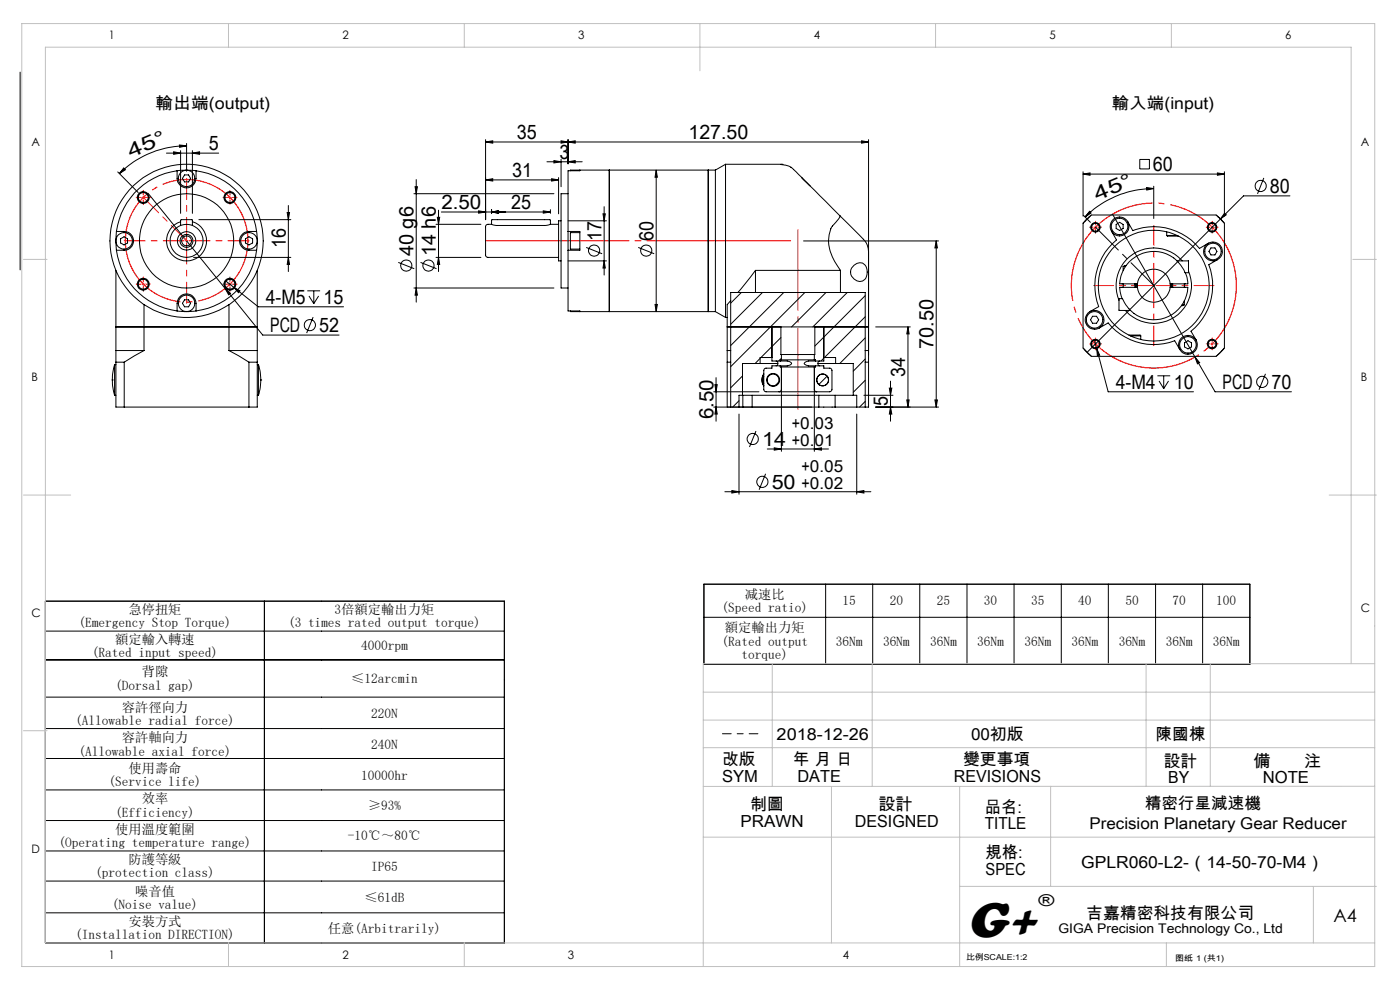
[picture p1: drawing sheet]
<svg xmlns="http://www.w3.org/2000/svg" width="297mm" height="210mm" viewBox="0 0 297 210" stroke-linecap="round" stroke-linejoin="round" font-family="sans-serif">
<g fill="none" stroke="#000" stroke-width=".21">
<path d="M4.3 15.3v41.9M25 36.5l4.3 4.3M26.2 35.6l.4 .4-1.3 .8zM35.3 32.5h11.1M36.8 32.2l1.5 .3-1.5 .2zM37.6 36.2a3.5 3.5 0 0 0 .3 2.7 1.99 1.99 0 0 0 2.3 .9 1.99 1.99 0 0 0 1.4-2v-1.6M37.6 36.2a15.1 15.1 0 0 0-12.9 12.9M37.6 36.2l1.7-.1 2.3 .1M38.1 30.8l1.5 .1-1.5 .3zM38.3 32v13.3M39.2 37.1h.8l.4 .7-.4 .8h-.8l-.5-.8zM39.6 30.9a20.4 20.4 0 0 0-14.3 5.9"/>
<path d="M39.6 30.4v5.9M40.8 32.5l1.5-.3v.5zM40.8 32v13.3M41.6 36.2a15 15 0 0 1 12.8 12.9M88.1 39.6h.4l-.2 1.5zM88.3 38.1v26M103 38.2l1.5-.3v.5zM103 38.2h15.5M103 30.1l1.5-.2v.5zM103 29.6v17M103 30.1h81.3M116 34.3h7.5"/>
<path d="M117 37.9l1.5 .3-1.5 .2zM117.5 34.1l1.5 .2-1.5 .3zM118.5 37.7v7.7M119 29.9l1.5 .2-1.5 .3zM119 33.8v5.8M120.5 30.1l1.5-.2v.5zM120.5 34.3l1.5-.2v.5zM120.5 29.6v5.1M123 36.1v.1h-2.5v12.9M129.3 36.1v30zM139.2 36.1l.3 1.5h-.5zM139.2 36.1v30"/>
<path d="M150.2 36.1v30M151.8 36.1h-30.8v.1M151.8 36.1v30M153.9 34.8v32.5M153.9 34.8h12.2M153.9 34.8l-2.1 1.3M165.8 34.9a4.2 4.2 0 0 1 3.1 1.6l2.9 2.9M170 37.6l1.8 1.8M171.8 39.4l6.4 6.4M182.8 29.9l1.5 .2-1.5 .3zM184.3 29.6v45.7M229.8 36.9l1.4-.2v.5z"/>
<path d="M229.8 36.4v9.5M229.8 36.9h30M241.8 33.8h2v2h-2zM243.2 39.8l1.6 .2-1.5 .3zM244.8 40a20.6 20.6 0 0 0-14.6 6M244.8 39.5v6.8M258.3 36.7l1.5 .2-1.5 .3zM259.8 36.4v9.5M268.1 37.7l-1.3 3.4M24.6 57.4v17M24.7 49.1a3.2 3.2 0 0 1 3.3 .8 2.01 2.01 0 0 1-1.7 3.2h-1.6M24.7 53.1a15 15 0 0 0 12.9 12.9"/>
<path d="M24.7 49.1v4M25.6 50.7l.7-.5 .8 .5v.8l-.8 .5-.7-.5zM31.4 41l16.4 20.2M38.3 47a4.3 4.3 0 0 0-2.2 6.6 4.3 4.3 0 0 0 6.9 0 4.3 4.3 0 0 0-2.2-6.6M38.3 47.8l.1-1.2h2.3l.1 1.2M41.1 54.6h20.6M42.2 46.6h19.5M47.9 59.6l1.7 1.4M52.1 50.7l.7-.5 .8 .5v.8l-.8 .5-.7-.5zM54.4 49.1a3.2 3.2 0 0 0-3.2 .8 1.98 1.98 0 0 0-.2 2.1 1.98 1.98 0 0 0 1.8 1.1h1.6M54.4 53.1a15 15 0 0 1-12.8 12.9M54.4 49.1l.2 1.5-.2 2.5"/>
<path d="M54.6 57.4v17M60.9 45.1h.5l-.2 1.5zM61.2 54.6l.2 1.5h-.5zM61.2 43.6v14M84.5 55.7l3.4 1.3M87.8 41.1h29.7M89.2 55.7l3.4 1.3M92.5 47.6h9.5M92.5 54.6h9.5M92.8 46.1h.5l-.3 1.5zM93 54.6l.3 1.5h-.5zM93 44.6v13"/>
<path d="M93.6 45h23.2M101.5 44.7l1.5 .3-1.5 .2zM104.3 47.6l.1-1h12.3l.1 1M104.3 47.6l1 .2h10.4l1.1-.2M104.3 47.6h-.8a.66 .66 0 0 0-.5 .9v5.7l.3 .4h15.2M104.3 45l1.5-.3v.5zM104.3 44.5v.8M115.3 44.7l1.5 .3-1.5 .2zM116.8 47.6h1.7M116.8 44.5v.8M119 46.8h-.5v8.5h.5M120.5 53.1v12.9h2.5v.1"/>
<path d="M120.5 49.1h2.5v4h-2.5M120.5 49.1v4M120.5 41.1h-1.5v20h1.5M120.5 46.8h8.2M120.5 55.3h8.2M123 49.3l-2 .1v3.4h2M124.4 52.5l3.3 1.3M127.9 45.4h.5l-.2 1.4zM128.2 55.3l.2 1.6h-.5zM128.2 43.8v14.5M135.4 52.5l3.4 1.3M160.3 57.4l-3.8 4.6"/>
<path d="M160.3 57.4h18M160.3 57.4v4.6M170.5 51.1h28.6M178.2 45.8l-.3 .7a5.8 5.8 0 0 0-2.1 5.5l.8 2.5 1.7 2.9M178.2 45.8l4.1 4a4.5 4.5 0 0 1 2 3.6M178.3 57.4v4.6M181.2 56.3a1.64 1.64 0 0 1 1.9-.4 1.64 1.64 0 0 1 .9 1.8 1.64 1.64 0 0 1-.9 1.8 1.64 1.64 0 0 1-1.9-.3 1.82 1.82 0 0 1 0-2.9zM198.6 51.1l.3 1.5h-.6zM198.6 51.1v35.3M229.8 45.7l1.5 1.5M230.4 46.6l1.1-1h26.5l1 .9 .8 .9v26.4l-.4 .5-1.4 1.3h-26.5l-.5-.5-1.2-1.3v-26.4zM231.1 44.8l.4 .4-1.3 .8z"/>
<path d="M231.5 45.6l-1.7 1.8M235.8 49l1.1 1.9a12.6 12.6 0 0 0-3.8 14.1l-1.9 1.1M236 45.4l17.5 30.3M236.8 47.6l.7-.4 .8 .4v.9l-.8 .4-.7-.4zM238.3 56.5h.5M238.3 56.5v.9M238.9 56.3l-.6 .2M239.3 47.1l1 1.8a12.4 12.4 0 0 1 14.2 3.8l1.8-1.1M239.3 47.1a1.99 1.99 0 0 0-2.8-.8 1.99 1.99 0 0 0-.7 2.7M239.3 47.1a1.99 1.99 0 0 1-.8 2.7 1.99 1.99 0 0 1-2.7-.8M247.5 49.9h2.2M247.5 49.9l.1 .2h2.4"/>
<path d="M247.5 49.2v.7M249.7 55.3h2.4v2.5h-.6M250.8 55.3a8 8 0 0 0-10.3-1.5 8 8 0 0 0-3.1 9.9M252.1 57.5a8 8 0 0 1-3.1 9.9 8 8 0 0 1-10.3-1.5M256.3 51.6a1.99 1.99 0 0 1 2.7 .7 1.99 1.99 0 0 1-.7 2.8M256.3 51.6a1.99 1.99 0 0 0-.7 2.7 1.99 1.99 0 0 0 2.7 .8M256.9 52.6h.8l.5 .7-.5 .8h-.8l-.4-.8zM258 45.6l1.8 1.8M258.3 55.1l-1.9 1.1a12.5 12.5 0 0 1-3.7 14.1l1.1 1.8M259.8 45.2l.3 .4-1.2 .9zM273.6 41.5h-9.8l-33.2 33.2M24.3 77.4v6.4"/>
<path d="M24.3 77.4l-.4 2-.1 1.2M24.3 77.4h.3M24.6 74.4v2.4M24.6 74.4h6M24.6 76.8h1.8M24.6 69.3h30M24.6 76.8v9.6h1.8M26.4 76.8v9.6M30.6 74.4l-4.2 2.4M30.6 64.6v9.8M37.6 66a3.2 3.2 0 0 1 .9-3.3 2.02 2.02 0 0 1 3.1 1.6v1.7M37.6 66l1.5 .1 2.5-.1"/>
<path d="M39.2 63.6h.8l.4 .7-.4 .8h-.8l-.5-.8zM47.8 61.2l1.1 1-.4 .3zM47.8 61.2l7.9 9.9h16.2M48.6 74.4l4.2 2.4M48.6 74.4h6M48.6 64.6v9.8M49.6 61l1.3 .7-.3 .4zM49.6 61l5.2 4.1h18.1M52.8 76.8h1.8M52.8 76.8v9.6M54.6 74.4v2.4M54.6 76.8v9.6h-1.8"/>
<path d="M54.6 77.4h.2M54.8 77.4v6.4M54.8 77.4l.4 1.5 .1 1.7M65.2 61.7h2.7M65.5 62.8l1.1 1.6M66.4 67.3l-1.3 3.4M66.6 61.7v2.7M67.6 62.8l-1 1.6M87.8 61.1h29.7M88.3 61.1l.2 1.5h-.4zM121 66v.1h30.8M139 64.6h.5l-.3 1.5z"/>
<path d="M151.8 66.1l2.1 1.2M153.9 67.3h.4M154.3 76.8v9.6h.7v-9.6M154.3 76.8h.7M154.3 74.4v2.4M154.3 74.4h.7M154.3 69.3h30M155 74.4v2.4M155 63.8l-.7 .8v9.8M155 63.8v10.6M156.5 62h-1.5v1.8M156.5 62h3.8"/>
<path d="M157.3 62l-2.3 2.3M157.5 79.8l-2.5 2.5M160.3 62h18M161.3 77.1h3.7M161.3 77.1h-3.8v6.7M161.3 76l-1.1 1.1M161.7 62l-6.7 6.8M162 79.9l-.1 .7 .1 .7M163.8 69.3v7.3h1.7M163.8 75.8h-2.5v1.3M164.6 76.6a.53 .53 0 0 1 .4 .5 .53 .53 0 0 1-.4 .5M165.5 76.6h.2a2.25 2.25 0 0 1 2.2 .5 2.4 2.4 0 0 1-2.2 .5h-.2"/>
<path d="M165.5 77.6h-1.7v.5h-1.4l-.3 .2-.1 4.3a.49 .49 0 0 0 .5 .5h2.8M165.5 77.6v.2h.3M165.7 69.3l.1 5.9M165.7 71.6l-4.3 4.2M165.8 75.2h7M165.8 76.3h7M165.8 77.8h7M165.8 75.2v1.1M165.8 77.8v17.9M165.8 76.3h-.3v.3M165.8 76l-.6 .6M166.3 62l-11.3 11.3"/>
<path d="M170.7 62l-15.7 15.8M172.8 75.2v1.1M172.8 77.8v17.9M172.8 76.3h.2v.3M172.9 69.3l-.1 5.9M173 76.6h-.2a2.16 2.16 0 0 0-2.2 .5 3.3 3.3 0 0 0 2.3 .5h.1M173 77.6h1.8v.5h1.3l.3 .1 .1 .4v4.2l-.5 .3h-2.8M173 77.6v.2h-.2M173.5 77.1h3.8M173.9 76.6a.53 .53 0 0 0-.4 .5 .53 .53 0 0 0 .4 .5M174.8 69.3v7.3h-1.8M174.8 75.8h2.5v1.3"/>
<path d="M174.8 76l-.6 .6M175.2 62l-7.3 7.3M175.5 79.8l-1.8 1.8M177.3 77.1h3.7v6.7M178.3 62h5.3v12.4M179.7 62l-7.3 7.3M183.6 76.8h.7M183.6 74.4h.7v2.4M183.6 74.4v2.4M183.6 76.8v9.6M183.6 62.7l-10.7 10.7M183.6 67.2l-8.7 8.6"/>
<path d="M183.6 71.7l-5.4 5.4M183.6 76.2l-2.6 2.5M184.3 76.8v9.6h-.7M185.8 69.3h7.3M192.6 69.3v17.1M192.6 69.3l.3 1.5h-.5zM229.8 73.8l1.7 1.8M231.2 66.1a2 2 0 0 0-.7 2.8 2 2 0 0 0 2.7 .7M231.2 66.1a2 2 0 0 1 2.7 .7 2 2 0 0 1-.7 2.8M231.8 67.1h.8l.5 .7-.5 .8h-.8l-.4-.8zM232.1 72l.6 1.9M232.7 73.9l.6 1.4-.5 .2z"/>
<path d="M232.7 73.9l2.4 9.2h18.1M233.2 69.6l1.9-1.1a12.5 12.5 0 0 0 14.1 3.8l1.1 1.8M238.1 63.4h-.7v2.4l2.5 .1M238.3 60.2v.8M239.5 71.1h2.4l.1 .2M239.8 71.3h2.2M240.8 60.2h-3.2a6.5 6.5 0 0 1 2.6-5.2 7.3 7.3 0 0 1 11.8 5.2h-3.8M240.8 60.2h.5M240.8 61h.5M240.8 61h-3.3l.6 2.4M240.8 60.2v.8M241 60.2v.8"/>
<path d="M241.3 60.2a3.5 3.5 0 0 1 3.5-3.1 3.5 3.5 0 0 1 3.4 3.1M241.3 61a3.5 3.5 0 0 0 3.5 3.1 3.5 3.5 0 0 0 3.4-3.1M241.3 60.2v.8M242 71.3v.7M245.5 79.7h2.7M246.9 79.7v2.7M248.2 61h3.8a5.5 5.5 0 0 1-1 3.2 7.3 7.3 0 0 1-6.7 3.6 7.3 7.3 0 0 1-6.2-4.4M248.2 60.2v.8M248.5 60.2v.8M248.8 60.2v.8M250.8 64.7h.4M251.2 64.7l-.6 .1"/>
<path d="M251.2 60.2v.8M251.2 63.8v.9M251.3 72.7l.7-.4 .8 .4v.9l-.8 .4-.7-.4zM253.5 75.7l1 1.2-.5 .3zM253.5 75.7l4.3 7.4h16.2M253.8 72.1a2 2 0 0 1-.8 2.8 2 2 0 0 1-2.7-.8M253.8 72.1a2 2 0 0 0-2.8-.7 2 2 0 0 0-.7 2.7M259.8 73.8l-1.8 1.8M268.5 79.3l-1.4 3.4M23.8 80.6h.1M23.8 80.6l.1 1.2 .4 2M24.3 83.8h.3"/>
<path d="M26.4 86.4h26.4M54.6 83.8h.2M55.3 80.6h.1M55.3 80.6l-.1 1.6-.4 1.6M151.4 83.1h9.6M151.4 86.4h20.8M151.7 81.6h.5l-.3 1.5zM151.9 86.4l.3 1.4h-.5zM151.9 80.1v9.3M156.8 87.8v17M156.8 85l-1.4 1.4M157.5 83.8h-.7v2.6h.8"/>
<path d="M157.5 83.8h23.5M157.6 86.4h.1M157.6 83.8v2.6M159.6 83.8v2.6h14.1M160.4 91.4l-1.4 3.4M162 81.8a2.32 2.32 0 0 1 0-2.5 2.17 2.17 0 0 0 0 2.6M162.8 95.2h13M164.3 95l1.5 .2-1.5 .3zM165.2 81.1l-.7 .6M165.3 83.1h7.9M165.8 82.6l-.2 .3-.3 .2M172.8 82.6a.49 .49 0 0 0 .4 .5"/>
<path d="M172.8 95.2l1.5-.2v.5zM173.7 86.4h3.5M173.7 83.8v2.6M177.2 86.4h4.6M177.2 83.8v2.6M181 83.8h.8v2.6M181.8 86.4h1.8M181.8 87.8v17M183.3 83.8h6.1M183.6 80.7l-2.6 2.5M183.6 85.2l-1.2 1.2M185.8 86.4h13.3"/>
<path d="M188.7 82.3h.5l-.3 1.5zM188.9 80.8v8.6M188.9 86.4l.3 1.4h-.5zM192.4 84.8h.5l-.3 1.6zM198.3 84.8h.6l-.3 1.6zM245.9 80.8l1 1.6M247.9 80.8l-1 1.6M153.8 104.3h30.9M155.3 104.1l1.5 .2-1.5 .3zM162.4 100.5l-1.4 3.4M181.8 104.3l1.5-.2v.5zM9.6 127.5h97.4v72.5h-97.4z"/>
<path d="M9.6 133.9h97.4M9.6 140h97.4M56.1 127.5v72.5M149.3 123.9h115.8v17h-115.8zM149.3 130.9h115.8M175.2 123.9v17M185.1 123.9v17M195.1 123.9v17M205.1 123.9v17M215.1 123.9v17M225.1 123.9v17M235.1 123.9v17"/>
<path d="M245.1 123.9v17M255.1 123.9v17M9.6 147.9h97.4M9.6 154.5h97.4M9.6 160.9h97.4M9.6 167.6h97.4M9.6 174.1h97.4M9.6 180.5h97.4M9.6 186.9h97.4M9.6 193.6h97.4"/>
<circle cx="39.6" cy="37.8" r="1.74"/>
<circle cx="267.4" cy="39.4" r="1.19"/>
<circle cx="26.3" cy="51.1" r="1.75"/>
<circle cx="30.4" cy="41.9" r="1.04"/>
<circle cx="30.4" cy="41.9" r="1.26"/>
<circle cx="39.6" cy="51.1" r="16.2"/>
<circle cx="39.6" cy="51.1" r="1.38"/>
<circle cx="39.6" cy="51.1" r="10"/>
<circle cx="39.6" cy="51.1" r="1.96"/>
<circle cx="39.6" cy="51.1" r="1.04"/>
<circle cx="39.6" cy="51.1" r="3.5"/>
<circle cx="48.8" cy="41.9" r="1.26"/>
<circle cx="48.8" cy="41.9" r="1.05"/>
<circle cx="52.8" cy="51.1" r="1.75"/>
<circle cx="86.2" cy="56.3" r="1.19"/>
<circle cx="90.9" cy="56.3" r="1.19"/>
<circle cx="126" cy="53.1" r="1.19"/>
<circle cx="137.1" cy="53.1" r="1.19"/>
<circle cx="232.4" cy="48.2" r="1"/>
<circle cx="232.4" cy="48.2" r=".82"/>
<circle cx="237.5" cy="48" r="1.74"/>
<circle cx="257.1" cy="48.2" r="1.01"/>
<circle cx="257.2" cy="48.2" r=".82"/>
<circle cx="257.3" cy="53.3" r="1.76"/>
<circle cx="30.4" cy="60.3" r="1.05"/>
<circle cx="30.4" cy="60.3" r="1.26"/>
<circle cx="39.6" cy="64.4" r="1.75"/>
<circle cx="48.8" cy="60.3" r="1.26"/>
<circle cx="48.8" cy="60.3" r="1.06"/>
<circle cx="65.7" cy="69" r="1.18"/>
<circle cx="232.2" cy="67.8" r="1.76"/>
<circle cx="232.4" cy="73" r=".83"/>
<circle cx="232.4" cy="73" r="1"/>
<circle cx="244.8" cy="60.6" r="11.8"/>
<circle cx="252" cy="73.1" r="1.74"/>
<circle cx="257.1" cy="73" r=".83"/>
<circle cx="257.1" cy="73" r="1.01"/>
<circle cx="159.7" cy="93.1" r="1.18"/>
<circle cx="164" cy="80.6" r="1.37"/>
<circle cx="164" cy="80.6" r="1.26"/>
<circle cx="174.5" cy="80.6" r="1.26"/>
<circle cx="267.8" cy="81" r="1.18"/>
<circle cx="161.7" cy="102.2" r="1.19"/>
</g>
<path d="M261.5 55.5a17.5 17.5 0 0 0-29.2-7.1 17.5 17.5 0 0 0 7.8 29 17.5 17.5 0 0 0 21.7-20.8l-.3-1.1" fill="none" stroke="#f00" stroke-width=".25" stroke-dasharray="30.5 1.3 1.3 1.3" stroke-dashoffset="11.7" stroke-linecap="butt"/>
<path d="M52 47.3a13 13 0 0 0-21.7-5.3 13 13 0 0 0 5.7 21.6 13 13 0 0 0 16.3-15.3l-.3-1" fill="none" stroke="#f00" stroke-width=".25" stroke-dasharray="30.5 1.3 1.3 1.3" stroke-dashoffset="8.7" stroke-linecap="butt"/>
<g fill="none" stroke="#f00" stroke-width=".21" stroke-dasharray="30.5 1.3 1.3 1.3">
<path d="M29.9 41.9h-1M30.4 41.4v-1M30.4 42.4v1M30.4 59.8v-1M30.9 41.9h1M48.3 41.9h-1M48.8 41.4v-1M48.8 42.4v1M48.8 59.8v-1M49.3 41.9h1M231.9 48.2h-.8M232.4 47.7v-.8"/>
<path d="M232.4 48.7v.8M232.9 48.2h.8M256.7 48.2h-.8M257.2 47.7v-.8M257.2 48.7v.8M257.7 48.2h.7M29.9 60.3h-1M30.4 60.8v1M30.9 60.3h1M48.3 60.3h-1M48.8 60.8v1M49.3 60.3h1"/>
<path d="M231.9 72.9h-.8M232.4 72.4v-.7M232.4 73.4v.8M232.9 72.9h.8M256.7 72.9h-.8M257.2 72.4v-.7M257.2 73.4v.8M257.7 72.9h.7"/>
</g>
<path d="M39.1 51.1h-12.8M39.6 50.6v-12.8M39.6 51.6v12.7M40.1 51.1h12.7" fill="none" stroke="#f00" stroke-width=".21" stroke-dasharray="30.5 1.3 1.3 1.3" stroke-dashoffset="26"/>
<path d="M244.3 60.6h-12.3M244.8 60.1v-12.3M244.8 61.1v12.2M245.3 60.6h12.2" fill="none" stroke="#f00" stroke-width=".21" stroke-dasharray="30.5 1.3 1.3 1.3" stroke-dashoffset="26.3"/>
<path d="M169 51.1h-67.3" fill="none" stroke="#f00" stroke-width=".21" stroke-dasharray="30.5 1.3 1.3 1.3" stroke-dashoffset="-1.3"/>
<path d="M169.3 86.8v-38.1" fill="none" stroke="#f00" stroke-width=".21" stroke-dasharray="30.5 1.3 1.3 1.3" stroke-dashoffset="13.3"/>
<g fill="none" stroke="#f00" stroke-width=".21">
<path d="M30.1 41.9h.5M30.4 41.7v.4M39.3 51.1h.5M39.6 50.8v.6M48.5 41.9h.5M48.8 41.7v.4M232.1 48.2h.5M232.4 48v.5M256.9 48.2h.5M257.1 48v.5M30.1 60.3h.5M30.4 60v.5"/>
<path d="M48.5 60.3h.5M48.8 60v.5M232.1 73h.5M232.4 72.7v.5M244.5 60.6h.5M244.8 60.4v.4M256.9 73h.5M257.1 72.7v.5"/>
</g>
<path d="M153.3 155.6h7.5" fill="none" stroke="#000" stroke-width=".21" stroke-dasharray="30.5 1.3 1.3 1.3" stroke-dashoffset="28.6"/>
<path d="M232.4 48.2l12.4 12.4" fill="none" stroke="#000" stroke-width=".21" stroke-dasharray="30.5 1.3 1.3 1.3" stroke-dashoffset="23.6"/>
<path d="M30.4 41.9l9.2 9.2" fill="none" stroke="#f00" stroke-width=".21" stroke-dasharray="30.5 1.3 1.3 1.3" stroke-dashoffset="25.9"/>
<g fill="none" stroke="#c0c0c0" stroke-width=".21">
<path d="M4.6 5h287v200h-287zM48.5 5v5M98.5 5v5M148.5 5v10M198.5 5v5M248.5 5v5M5 55h5M287 55h5M5 105h10M282 105h10M5 155h5M149.2 152.7h142.4"/>
<path d="M149.2 146.8h142.4M149.2 158.6h142.4M163.8 140.8v26M185 140.8v26M243.1 140.8v26M256.8 140.8v26M286.6 140.8v-130.8h-277v190h282M291.6 140.8h-142.4v64.2M149.2 177.6h142.4M176.4 166.8v33.2M203.6 166.8v38.2M222.9 166.8v21.2"/>
<path d="M291.6 166.8h-142.4M203.6 188h88.4M278.6 188v12M48.5 200v5M98.5 200v5M247.4 200v5"/>
</g>
<g fill="#000">
<path d="M38.1 30.8l1.5 .1-1.5 .3zM26.2 35.6l.4 .4-1.3 .8z"/>
<path d="M117 37.9l1.5 .3-1.5 .2zM103 38.2l1.5-.3v.5z"/>
<path d="M120.5 30.1l1.5-.2v.5zM182.8 29.9l1.5 .2-1.5 .3zM117.5 34.1l1.5 .2-1.5 .3zM120.5 34.3l1.5-.2v.5zM101.5 44.7l1.5 .3-1.5 .2zM104.3 45l1.5-.3v.5zM104.3 45l1.5-.3v.5zM115.3 44.7l1.5 .3-1.5 .2zM103 30.1l1.5-.2v.5zM119 29.9l1.5 .2-1.5 .3zM164.3 95l1.5 .2-1.5 .3zM172.8 95.2l1.5-.2v.5zM155.3 104.1l1.5 .2-1.5 .3zM181.8 104.3l1.5-.2v.5zM36.8 32.2l1.5 .3-1.5 .2zM40.8 32.5l1.5-.3v.5zM49.6 61l1 1.1 .3-.4zM259.8 45.2l-.9 1.3 1.2-.9zM229.8 36.9l1.4-.2v.5zM258.3 36.7l1.5 .2-1.5 .3zM232.7 73.9l.1 1.6 .5-.2z"/>
<path d="M243.2 39.8l1.6 .2-1.5 .3zM231.1 44.8l.4 .4-1.3 .8z"/>
<path d="M127.9 45.4h.5l-.2 1.4zM128.2 55.3l.2 1.6h-.5zM139.2 36.1l.3 1.5h-.5zM139 64.6h.5l-.3 1.5zM151.7 81.6h.5l-.3 1.5zM151.9 86.4l.3 1.4h-.5zM92.8 46.1h.5l-.3 1.5zM93 54.6l.3 1.5h-.5zM198.6 51.1l.3 1.5h-.6zM198.3 84.8h.6l-.3 1.6zM60.9 45.1h.5l-.2 1.5zM61.2 54.6l.2 1.5h-.5z"/>
<path d="M47.8 61.2l.7 1.3 .4-.3zM253.5 75.7l.5 1.5 .5-.3z"/>
<path d="M88.3 61.1l.2 1.5h-.4zM88.1 39.6h.4l-.2 1.5zM188.9 86.4l.3 1.4h-.5zM188.7 82.3h.5l-.3 1.5zM192.4 84.8h.5l-.3 1.6zM192.6 69.3l.3 1.5h-.5z"/>
</g>
<text font-size="11" x="205.1" y="198.7">G+</text>
<g font-size="4.2">
<text x="109.7" y="29.5">35</text>
<text x="146.1" y="29.5">127.50</text>
<text x="27.7" y="33.5" transform="rotate(-23 27.7 33.5)">4 5 °</text>
<text x="44.3" y="31.9">5</text>
<text x="118.7" y="33.7">3</text>
<text x="108.7" y="37.6">31</text>
<text x="244.6" y="36.3">60</text>
<text x="269.4" y="40.9">80</text>
<text x="93.7" y="44.4">2.50</text>
<text x="108.4" y="44.4">25</text>
<text x="232.8" y="42.6" transform="rotate(-23 232.8 42.6)">4 5 °</text>
<text x="60.6" y="52.7" transform="rotate(-90 60.6 52.7)">16</text>
<text x="127.6" y="51.2" transform="rotate(-90 127.6 51.2)">17</text>
<text x="138.6" y="51.2" transform="rotate(-90 138.6 51.2)">60</text>
<text x="87.7" y="54.4" transform="rotate(-90 87.7 54.4)">40 g6</text>
<text x="92.4" y="54.4" transform="rotate(-90 92.4 54.4)">14 h6</text>
<text x="56.4" y="64.5">4-M5</text>
<text x="68.7" y="64.5">15</text>
<text x="57.3" y="70.5">PCD</text>
<text x="67.7" y="70.5">52</text>
<text x="198" y="74" transform="rotate(-90 198 74)">70.50</text>
<text x="192" y="79.9" transform="rotate(-90 192 79.9)">34</text>
<text x="236.7" y="82.5">4-M4</text>
<text x="249" y="82.5">10</text>
<text x="259.4" y="82.5">PCD</text>
<text x="269.7" y="82.5">70</text>
<text x="151.3" y="88.9" transform="rotate(-90 151.3 88.9)">6.50</text>
<text x="188.4" y="86.1" transform="rotate(-90 188.4 86.1)">5</text>
<text x="161.7" y="94.6">14</text>
<text x="163.7" y="103.7">50</text>
</g>
<text font-size="3.9" x="282.9" y="195.5">A4</text>
<g font-size="3.5">
<text x="33" y="23.1">輸出端(output)</text>
<text x="235.8" y="23.1">輸入端(input)</text>
<text x="168" y="91.1">+0.03</text>
<text x="168" y="94.6">+0.01</text>
<text x="170.1" y="100.2">+0.05</text>
<text x="170.1" y="103.7">+0.02</text>
<text x="164.8" y="157">2018-12-26</text>
<text x="206" y="157">00初版</text>
<text x="245.2" y="157">陳國棟</text>
<text x="153.2" y="162.3">改版</text>
<text x="153.2" y="165.8">SYM</text>
<text x="168.2" y="162.3">年 月 日</text>
<text x="169.2" y="165.8">DATE</text>
<text x="202.4" y="165.8">REVISIONS</text>
<text x="204.3" y="162.3">變更事項</text>
<text x="246.9" y="162.6">設計</text>
<text x="247.9" y="166.1">BY</text>
<text x="265.9" y="162.6">備</text>
<text x="267.9" y="166.1">NOTE</text>
<text x="276.6" y="162.6">注</text>
<text x="159.1" y="171.9">制圖</text>
<text x="186.4" y="171.9">設計</text>
<text x="208.9" y="172.4">品名:</text>
<text x="157.1" y="175.4">PRAWN</text>
<text x="181.3" y="175.4">DESIGNED</text>
<text x="208.9" y="175.9">TITLE</text>
<text x="209.1" y="182.1">規格:</text>
<text x="209.1" y="185.6">SPEC</text>
<text x="229.3" y="184.2">GPLR060-L2-（14-50-70-M4）</text>
<text x="220.3" y="192.2">®</text>
<text x="230.5" y="194.8">吉嘉精密科技有限公司</text>
</g>
<g font-size="3.4">
<text x="242.9" y="171.6">精密行星減速機</text>
<text x="231.1" y="175.9">Precision Planetary Gear Reducer</text>
</g>
<g font-size="2.8">
<text x="27.2" y="130.3">急停扭矩</text>
<text x="71" y="130.3">3倍額定輸出力矩</text>
<text x="153.1" y="129.8">(Speed ratio)</text>
<text x="158" y="127">减速比</text>
<text x="178.7" y="128.4">15</text>
<text x="188.7" y="128.4">20</text>
<text x="198.7" y="128.4">25</text>
<text x="208.7" y="128.4">30</text>
<text x="218.7" y="128.4">35</text>
<text x="228.7" y="128.4">40</text>
<text x="238.7" y="128.4">50</text>
<text x="248.7" y="128.4">70</text>
<text x="258" y="128.4">100</text>
<text x="16.7" y="133.1">(Emergency Stop Torque)</text>
<text x="24.4" y="136.5">額定輸入轉速</text>
<text x="61.1" y="133.1">(3 times rated output torque)</text>
<text x="76.6" y="137.9">4000rpm</text>
<text x="153.1" y="136.9">(Rated output</text>
<text x="153.8" y="134.1">額定輸出力矩</text>
<text x="177.3" y="136.9">36Nm</text>
<text x="187.3" y="136.9">36Nm</text>
<text x="197.3" y="136.9">36Nm</text>
<text x="207.3" y="136.9">36Nm</text>
<text x="217.3" y="136.9">36Nm</text>
<text x="227.3" y="136.9">36Nm</text>
<text x="237.3" y="136.9">36Nm</text>
<text x="247.3" y="136.9">36Nm</text>
<text x="257.3" y="136.9">36Nm</text>
<text x="19.5" y="139.3">(Rated input speed)</text>
<text x="30.1" y="143.5">背隙</text>
<text x="157.3" y="139.8">torque)</text>
<text x="24.4" y="146.3">(Dorsal gap)</text>
<text x="74.5" y="144.9">≤12arcmin</text>
<text x="16" y="153.8">(Allowable radial force)</text>
<text x="25.8" y="151">容許徑向力</text>
<text x="78.7" y="152.4">220N</text>
<text x="16.7" y="160.3">(Allowable axial force)</text>
<text x="25.8" y="157.5">容許軸向力</text>
<text x="78.7" y="158.9">240N</text>
<text x="23" y="166.8">(Service life)</text>
<text x="27.2" y="164">使用壽命</text>
<text x="76.6" y="165.4">10000hr</text>
<text x="24.4" y="173.2">(Efficiency)</text>
<text x="30.1" y="170.4">效率</text>
<text x="78" y="171.8">≥93%</text>
<text x="12.4" y="179.7">(Operating temperature range)</text>
<text x="24.4" y="176.9">使用溫度範圍</text>
<text x="73.8" y="178.3">-10℃～80℃</text>
<text x="27.2" y="183.3">防護等級</text>
<text x="78.7" y="184.7">IP65</text>
<text x="20.2" y="186.1">(protection class)</text>
<text x="28.7" y="190">噪音值</text>
<text x="77.3" y="191.4">≤61dB</text>
<text x="23.7" y="192.8">(Noise value)</text>
<text x="27.2" y="196.4">安裝方式</text>
<text x="69.6" y="197.8">任意(Arbitrarily)</text>
<text x="224.5" y="197.8">GIGA Precision Technology Co., Ltd</text>
<text x="16" y="199.2">(Installation DIRECTION)</text>
</g>
<g font-size="2.5">
<text x="23.1" y="8.4">1</text>
<text x="72.7" y="8.4">2</text>
<text x="122.7" y="8.4">3</text>
<text x="172.7" y="8.4">4</text>
<text x="222.7" y="8.4">5</text>
<text x="272.7" y="8.4">6</text>
<text x="6.7" y="30.9">A</text>
<text x="288.7" y="30.9">A</text>
<text x="6.7" y="80.9">B</text>
<text x="288.7" y="80.9">B</text>
<text x="6.7" y="130.9">C</text>
<text x="288.7" y="129.9">C</text>
<text x="6.7" y="180.9">D</text>
<text x="23.1" y="203.4">1</text>
<text x="72.7" y="203.4">2</text>
<text x="120.5" y="203.4">3</text>
<text x="178.8" y="203.4">4</text>
</g>
<g font-size="1.7">
<text x="204.9" y="203.7">比例SCALE:1:2</text>
<text x="249.3" y="203.8">图纸 1 (共1)</text>
</g>
</svg>
